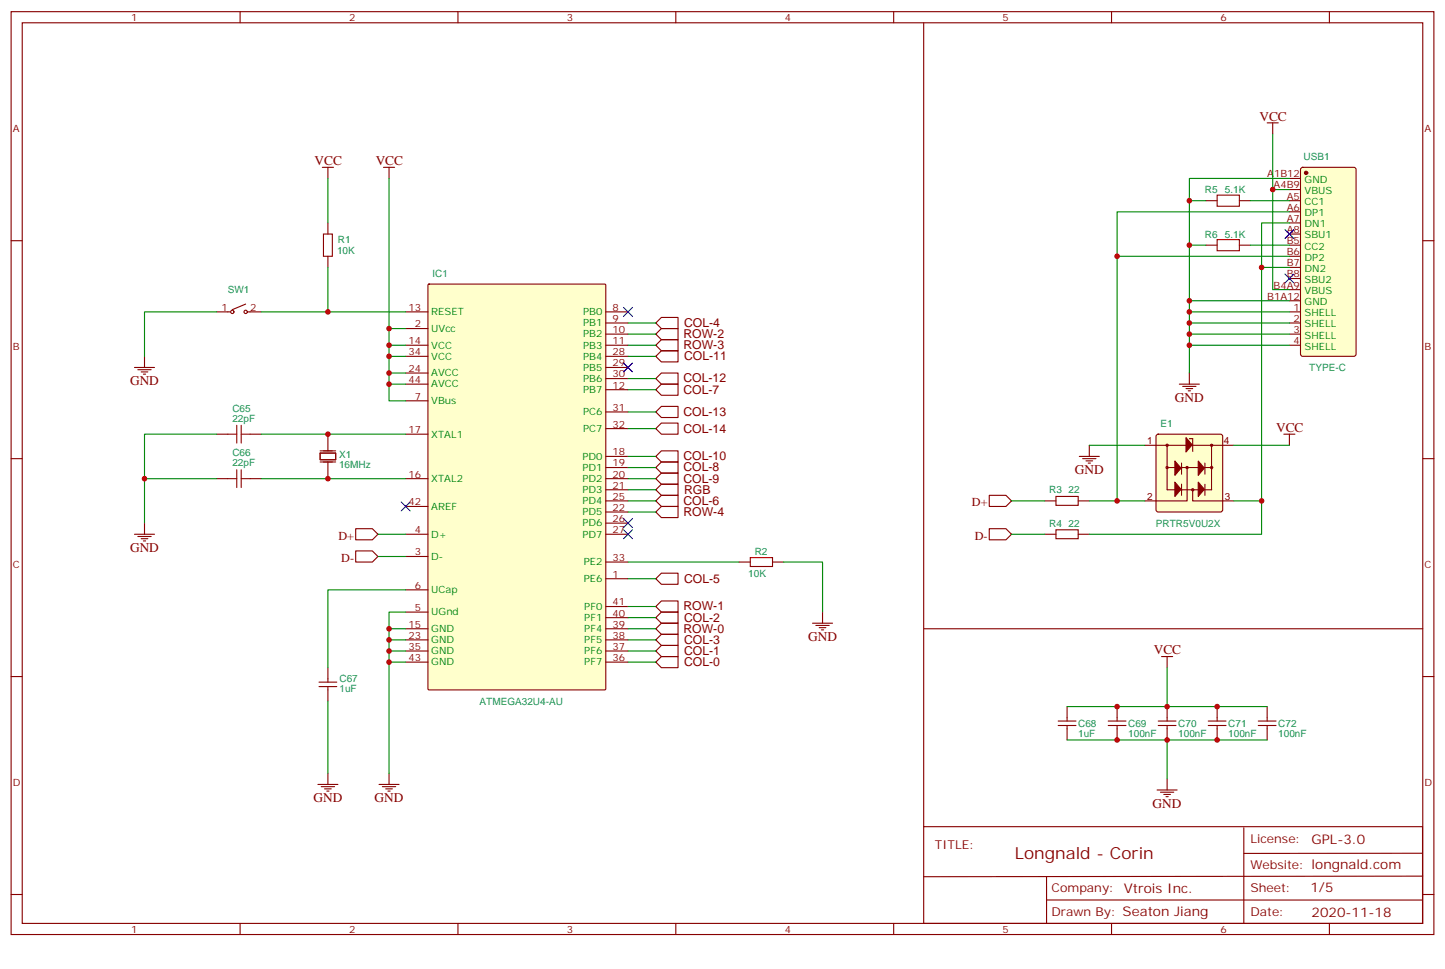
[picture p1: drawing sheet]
<svg xmlns="http://www.w3.org/2000/svg" width="459mm" height="307mm" viewBox="0 0 459 307" stroke-linecap="round" stroke-linejoin="round" font-family="sans-serif">
<path d="M413 53.3l.5-.2h16.2l.6 .4 .1 58.9-.5 .6-16.4 .1-.7-.5-.1-58.8z" fill="#ffc" stroke="#870000" stroke-width=".35"/>
<circle cx="414.5" cy="54.9" r=".53" fill="#870000" stroke="#870000" stroke-width=".35"/>
<g fill="none" stroke="#870000" stroke-width=".35">
<path d="M409.2 56.6h3.5M409.2 60.1h3.5M409.2 63.7h3.5M409.2 67.2h3.5M409.2 70.7h3.5M409.2 74.3h3.5M409.2 77.8h3.5M409.2 81.3h3.5M409.2 84.8h3.5M409.2 88.4h3.5M409.2 91.9h3.5M409.2 95.4h3.5"/>
<path d="M409.2 99h3.5M409.2 102.5h3.5M409.2 106h3.5M409.2 109.5h3.5"/>
</g>
<path d="M367.1 138l.5-.2h19.7l.5 .2 .3 .5v23.2l-.3 .5-.5 .3h-19.7l-.5-.3-.2-.5v-23.2z" fill="#ffc" stroke="#870000" stroke-width=".35"/>
<g fill="none" stroke="#870000" stroke-width=".35">
<path d="M377.5 139.2h1v4M363.4 141.3h28.2M370.4 148.3h14.1M370.4 141.3v14.1h14.1v-14.1M375 146.9v3.6M375 153.6v3.6M376.8 148.3v10.6h-13.4M378.5 155.4v3.5h13.1M382.4 146.9v3.6M382.4 153.6v3.6"/>
<circle cx="370.4" cy="141.3" r=".35"/>
<circle cx="370.4" cy="148.3" r=".35"/>
<circle cx="376.8" cy="148.3" r=".35"/>
<circle cx="378.5" cy="155.4" r=".35"/>
<circle cx="384.5" cy="141.3" r=".35"/>
<circle cx="384.5" cy="148.3" r=".35"/>
</g>
<g fill="#870000" stroke="#870000" stroke-width=".35">
<path d="M380.3 146.3l1.9 2.2-1.9 2.3z"/>
<path d="M372.9 146.3l1.9 2.2-1.9 2.3z"/>
<path d="M380.3 153l1.9 2.2-1.9 2.3z"/>
<path d="M376.4 138.9l2 2.2-2 2.3z"/>
<path d="M372.9 153l1.9 2.2-1.9 2.3z"/>
</g>
<path d="M135.9 90.3l.3-.2h55.7l.3 .2 .1 128.2-.2 .4h-55.9l-.3-.2z" fill="#ffc" stroke="#870000" stroke-width=".35"/>
<g fill="none" stroke="#870000" stroke-width=".35">
<path d="M3.5 3.7h451.6v292.8h-451.6zM7.1 7.2h444.5v285.8h-444.5zM76.2 3.7v3.5M145.3 3.7v3.5M214.5 3.7v3.5M283.6 3.7v3.5M293.2 7.2v255.1M352.8 3.7v3.5M421.9 3.7v3.5M402.2 39h3.5M403.9 39v3.5M102.3 53.1h3.5"/>
<path d="M104.1 53.1v3.5M121.7 53.1h3.5M123.5 53.1v3.5M3.5 76.4h3.6M104.1 70.7v3.6M382.8 63.7h3.5M382.8 77.8h3.5M393.3 63.7h3.6M393.3 77.8h3.6M451.6 76.4h3.5M68.8 99h4.2M78 96.5l-4.3 1.7"/>
<path d="M78.7 99h4.2M104.1 81.3v3.5M128.8 99h7M192.3 99h7M42.7 116.6h6.3M43.7 117.3h4.3M44.8 118h2.1M45.5 118.7h.7M45.9 113.1v3.5M128.8 104.2h7M128.8 109.5h7M128.8 113.1h7"/>
<path d="M128.8 118.4h7M192.3 102.5h7M192.3 106h7M192.3 109.5h7M192.3 113.1h7M192.3 116.6h7M208.1 102.5l1.8-1.8h5.3v3.5h-5.3zM208.1 106l1.8-1.8h5.3v3.6h-5.3zM208.1 109.5l1.8-1.7h5.3v3.5h-5.3zM208.1 113.1l1.8-1.8h5.3v3.5h-5.3zM377.5 118.4v3.5M68.8 137.8h3.5"/>
<path d="M79.4 137.8h3.5M104.1 137.8v5.3M128.8 127.2h7M128.8 137.8h7M128.8 121.9h7M192.3 123.6h7M192.3 120.1h7M192.3 130.7h7M192.3 136h7M208.1 120.1l1.8-1.7h5.3v3.5h-5.3zM208.1 123.6l1.8-1.7h5.3v3.5h-5.3zM208.1 130.7l1.8-1.8h5.3v3.6h-5.3z"/>
<path d="M208.1 136l1.8-1.8h5.3v3.6h-5.3zM374.3 121.9h6.3M375.4 122.6h4.2M376.4 123.3h2.1M377.1 124h.7M407.5 137.8h3.5M409.2 137.8v3.5M3.5 145.5h3.6M68.8 151.9h3.5M79.4 151.9h3.5M104.1 146.6v5.3M128.8 151.9h7"/>
<path d="M192.3 144.8h7M192.3 148.3h7M192.3 151.9h7M192.3 155.4h7M192.3 158.9h7M208.1 144.8l1.8-1.7h5.3v3.5h-5.3zM208.1 151.9l1.8-1.8h5.3v3.5h-5.3zM208.1 148.3l1.8-1.7h5.3v3.5h-5.3zM208.1 155.4l1.8-1.8h5.3v3.6h-5.3zM208.1 158.9l1.8-1.7h5.3v3.5h-5.3zM314 157.2h5.3l1.7 1.7-1.7 1.8h-5.3zM331.6 158.9h3.5"/>
<path d="M335.1 157.5h7.1v2.8h-7.1zM342.2 158.9h3.5M342.5 144.8h6.4M343.6 145.5h4.2M344.7 146.2h2.1M345.4 146.9h.7M345.7 141.3v3.5M451.6 145.5h3.5M42.7 169.5h6.3M43.7 170.2h4.3M44.8 170.9h2.1M45.5 171.6h.7"/>
<path d="M45.9 166v3.5M112.9 167.7h5.3l1.7 1.8-1.7 1.8h-5.3zM112.9 174.8h5.3l1.7 1.8-1.7 1.7h-5.3zM128.8 169.5h7M128.8 160.7h7M128.8 176.6h7M192.3 178.3h7M192.3 162.5h7M192.3 166h7M192.3 169.5h7M208.1 162.5l1.8-1.8h5.3v3.5h-5.3zM234.6 178.3h3.5"/>
<path d="M245.2 178.3h3.5M314 167.7h5.3l1.7 1.8-1.7 1.8h-5.3zM331.6 169.5h3.5M335.1 168.1h7.1v2.8h-7.1zM342.2 169.5h3.5M128.8 199.5h7M128.8 187.1h7M128.8 194.2h7M192.3 199.5h7M192.3 183.6h7M192.3 192.4h7M192.3 196h7"/>
<path d="M208.1 183.6l1.8-1.7h5.3v3.5h-5.3zM208.1 192.4l1.8-1.7h5.3v3.5h-5.3zM208.1 196l1.8-1.8h5.3v3.5h-5.3zM208.1 199.5l1.8-1.8h5.3v3.6h-5.3zM257.9 197.7h6.3M258.9 198.4h4.3M260 199.1h2.1M260.7 199.8h.7M261.1 194.2v3.5M293.2 199.5h158.4M3.5 214.7h3.6M101.2 217.8h5.7"/>
<path d="M101.2 216.4h5.7M104.1 211.8v4.6M104.1 217.8v4.6M128.8 203h7M128.8 206.6h7M128.8 210.1h7M192.3 203h7M192.3 206.6h7M192.3 210.1h7M208.1 203l1.8-1.7h5.3v3.5h-5.3zM208.1 206.6l1.8-1.8h5.3v3.5h-5.3zM208.1 210.1l1.8-1.8h5.3v3.5h-5.3z"/>
<path d="M368.7 208.3h3.5M370.4 208.3v3.5M451.6 214.7h3.5M335.8 230.2h5.7M335.8 228.8h5.7M338.7 224.2v4.6M338.7 230.2v4.6M351.7 230.2h5.7M351.7 228.8h5.7M354.5 224.2v4.6M354.5 230.2v4.6M367.6 230.2h5.6"/>
<path d="M367.6 228.8h5.6M370.4 224.2v4.6M370.4 230.2v4.6M383.5 230.2h5.6M383.5 228.8h5.6M386.3 224.2v4.6M386.3 230.2v4.6M399.3 230.2h5.7M399.3 228.8h5.7M402.2 224.2v4.6M402.2 230.2v4.6M100.9 248.9h6.3"/>
<path d="M102 249.6h4.2M103 250.3h2.1M103.7 251h.7M104.1 245.4v3.5M120.3 248.9h6.3M121.4 249.6h4.2M122.4 250.3h2.1M123.1 251h.7M123.5 245.4v3.5M367.2 250.6h6.4M368.3 251.4h4.2M369.4 252.1h2.1"/>
<path d="M370.1 252.8h.7M370.4 247.1v3.5M293.2 262.3h158.3v30.7h-158.3zM332.2 278.1v14.8M394.8 262.6v30.4M451.4 270.7l-56.6 .1M451.5 278l-158.3 .2M3.5 283.8h3.6M76.2 293v3.5M145.3 293v3.5M214.5 293v3.5M283.6 293v3.5"/>
<path d="M332.2 285.5l119.2 .1M352.8 293v3.5M421.9 293v3.5M451.6 283.8h3.5"/>
<circle cx="73.7" cy="99" r=".53"/>
<circle cx="78" cy="99" r=".53"/>
</g>
<path d="M102.7 74.3h2.8v7h-2.8zM386.3 61.9h7v3.5h-7zM386.3 76h7v3.6h-7zM72.3 137.8h2.8M75.1 134.9v5.7M76.6 134.9v5.7M76.6 137.8h2.8M72.3 151.9h2.8M75.1 149v5.7M76.6 149v5.7M76.6 151.9h2.8M238.1 176.9h7.1v2.8h-7.1z" fill="none" stroke="#a10000" stroke-width=".35"/>
<path d="M101.6 143.8h4.9v2.1h-4.9zM101.6 146.6h4.9M101.6 143.1h4.9" fill="none" stroke="#871200" stroke-width=".35"/>
<g fill="none" stroke="#008700" stroke-width=".35">
<path d="M104.1 56.6v14.1M123.5 56.6v47.6h5.3M403.9 42.5v17.6h5.3M409.2 56.6h-31.7v7.1M382.8 77.8h-5.3v40.6M382.8 63.7h-5.3v14.1M396.9 63.7h12.3M396.9 77.8h12.3M403.9 60.1v31.8h5.3M409.2 70.7h-8.8v88.2M409.2 67.2h-54.7v14.1M68.8 99h-22.9v14.1"/>
<path d="M82.9 99h21.2M104.1 84.8v14.2h24.7M377.5 99h31.7M377.5 95.4h31.7M400.4 84.8h8.8M409.2 81.3h-54.7v77.6M123.5 104.2v5.3h5.3M123.5 109.5v3.6h5.3M123.5 113.1v5.3h5.3M123.5 118.4v3.5h5.3M199.3 109.5h8.8M199.3 106h8.8"/>
<path d="M199.3 102.5h8.8M199.3 113.1h8.8M377.5 109.5h31.7M377.5 106h31.7M377.5 102.5h31.7M68.8 137.8h-22.9v14.1M82.9 137.8h45.9M123.5 121.9v5.3h5.3M199.3 120.1h8.8M199.3 123.6h8.8M199.3 130.7h8.8M199.3 136h8.8"/>
<path d="M68.8 151.9h-22.9v14.1M82.9 151.9h45.9M199.3 151.9h8.8M199.3 158.9h8.8M199.3 144.8h8.8M199.3 148.3h8.8M199.3 155.4h8.8M321 158.9h10.6M345.7 158.9h17.7M345.7 141.3h17.7M391.6 158.9h8.8v10.6h-54.7M391.6 141.3h17.6"/>
<path d="M119.9 169.5h8.9M119.9 176.6h8.9M199.3 178.3h35.3M199.3 162.5h8.8M248.7 178.3h12.4v15.9M321 169.5h10.6M123.5 199.5h5.3M128.8 187.1h-24.7v24.7M128.8 194.2h-5.3v51.2M199.3 199.5h8.8M199.3 183.6h8.8M199.3 192.4h8.8"/>
<path d="M199.3 196h8.8M123.5 203h5.3M123.5 206.6h5.3M123.5 210.1h5.3M199.3 203h8.8M199.3 206.6h8.8M199.3 210.1h8.8M370.4 211.8v12.4M104.1 222.4v23M338.7 224.2h63.5M338.7 234.8h63.5M370.4 234.8v12.3"/>
</g>
<g fill="none" stroke="#00c" stroke-width=".35">
<path d="M407.8 72.8l2.8 2.9M410.6 72.8l-2.8 2.9M197.9 97.5l2.8 2.9M200.7 97.5l-2.8 2.9M407.8 87l2.8 2.8M410.6 87l-2.8 2.8M197.9 115.2l2.8 2.8M200.7 115.2l-2.8 2.8M127.4 159.3l2.8 2.8M130.2 159.3l-2.8 2.8M197.9 164.6l2.8 2.8M197.9 168.1l2.8 2.8"/>
<path d="M200.7 164.6l-2.8 2.8M200.7 168.1l-2.8 2.8"/>
</g>
<g fill="#c00">
<circle cx="123.5" cy="104.2" r=".88"/>
<circle cx="123.5" cy="109.5" r=".88"/>
<circle cx="123.5" cy="113.1" r=".88"/>
<circle cx="123.5" cy="118.4" r=".88"/>
<circle cx="123.5" cy="121.9" r=".88"/>
<circle cx="104.1" cy="99" r=".88"/>
<circle cx="104.1" cy="137.8" r=".88"/>
<circle cx="104.1" cy="151.9" r=".88"/>
<circle cx="123.5" cy="199.5" r=".88"/>
<circle cx="123.5" cy="203" r=".88"/>
<circle cx="123.5" cy="206.6" r=".88"/>
<circle cx="123.5" cy="210.1" r=".88"/>
<circle cx="45.9" cy="151.9" r=".88"/>
<circle cx="354.5" cy="224.2" r=".88"/>
<circle cx="370.4" cy="224.2" r=".88"/>
<circle cx="386.3" cy="224.2" r=".88"/>
<circle cx="354.5" cy="234.8" r=".88"/>
<circle cx="370.4" cy="234.8" r=".88"/>
<circle cx="386.3" cy="234.8" r=".88"/>
<circle cx="403.9" cy="60.1" r=".88"/>
<circle cx="400.4" cy="158.9" r=".88"/>
<circle cx="400.4" cy="84.8" r=".88"/>
<circle cx="354.5" cy="158.9" r=".88"/>
<circle cx="354.5" cy="81.3" r=".88"/>
<circle cx="377.5" cy="63.7" r=".88"/>
<circle cx="377.5" cy="77.8" r=".88"/>
<circle cx="377.5" cy="109.5" r=".88"/>
<circle cx="377.5" cy="106" r=".88"/>
<circle cx="377.5" cy="102.5" r=".88"/>
<circle cx="377.5" cy="99" r=".88"/>
<circle cx="377.5" cy="95.4" r=".88"/>
</g>
<text font-size="5.3" fill="#880001" x="322.1" y="272.5">Longnald - Corin</text>
<g font-size="4.2" fill="#880001">
<text x="399.7" y="38.3">VCC</text>
<text x="99.8" y="52.4">VCC</text>
<text x="119.2" y="52.4">VCC</text>
<text x="41.3" y="122.2">GND</text>
<text x="372.9" y="127.5">GND</text>
<text x="405" y="137.1">VCC</text>
<text x="341.1" y="150.5">GND</text>
<text x="41.3" y="175.2">GND</text>
<text x="256.5" y="203.4">GND</text>
<text x="366.2" y="207.6">VCC</text>
<text x="99.5" y="254.5">GND</text>
<text x="118.9" y="254.5">GND</text>
<text x="365.8" y="256.3">GND</text>
<text x="416.3" y="267.9">GPL-3.0</text>
<text x="415.9" y="283.1">1/5</text>
<text x="416.3" y="290.9">2020-11-18</text>
</g>
<g font-size="3.9" fill="#880001">
<text x="216.9" y="107.2">ROW-2</text>
<text x="217.1" y="103.7">COL-4</text>
<text x="216.9" y="110.8">ROW-3</text>
<text x="217.1" y="114.3">COL-11</text>
<text x="216.9" y="124.9">COL-7</text>
<text x="216.9" y="121.4">COL-12</text>
<text x="216.9" y="131.9">COL-13</text>
<text x="216.9" y="137.2">COL-14</text>
<text x="216.9" y="146.1">COL-10</text>
<text x="216.9" y="149.6">COL-8</text>
<text x="216.9" y="153.1">COL-9</text>
<text x="216.9" y="160.2">COL-6</text>
<text x="217.1" y="156.6">RGB</text>
<text x="308.5" y="160.7">D+</text>
<text x="216.9" y="163.7">ROW-4</text>
<text x="107.4" y="171.3">D+</text>
<text x="309.4" y="171.3">D-</text>
<text x="108.3" y="178.3">D-</text>
<text x="217.1" y="184.8">COL-5</text>
<text x="216.9" y="193.7">ROW-1</text>
<text x="217.1" y="197.2">COL-2</text>
<text x="216.9" y="200.7">ROW-0</text>
<text x="217.1" y="204.3">COL-3</text>
<text x="217.1" y="207.8">COL-1</text>
<text x="217.1" y="211.3">COL-0</text>
<text x="296.7" y="269.3">TITLE:</text>
<text x="396.9" y="267.6">License:</text>
<text x="396.9" y="275.7">Website: longnald.com</text>
<text x="333.7" y="283.1">Company: Vtrois Inc.</text>
<text x="396.9" y="283.1">Sheet:</text>
<text x="333.7" y="290.5">Drawn By: Seaton Jiang</text>
<text x="396.9" y="290.5">Date:</text>
</g>
<g font-size="3.2" fill="#800">
<text x="41.6" y="6.7">1</text>
<text x="110.8" y="6.7">2</text>
<text x="179.9" y="6.7">3</text>
<text x="249.1" y="6.7">4</text>
<text x="318.2" y="6.7">5</text>
<text x="387.3" y="6.7">6</text>
<text x="4.1" y="41.8">A</text>
<text x="452.1" y="41.8">A</text>
<text x="129.7" y="98.6">13</text>
<text x="194.4" y="98.6">8</text>
<text x="131.7" y="103.9">2</text>
<text x="194.4" y="102.1">9</text>
<text x="194.4" y="105.7">10</text>
<text x="4.1" y="110.9">B</text>
<text x="129.7" y="109.2">14</text>
<text x="129.7" y="112.7">34</text>
<text x="194.4" y="109.2">11</text>
<text x="194.4" y="112.7">28</text>
<text x="452.1" y="110.9">B</text>
<text x="129.7" y="118">24</text>
<text x="194.4" y="116.2">29</text>
<text x="194.4" y="119.8">30</text>
<text x="129.7" y="121.5">44</text>
<text x="194.4" y="123.3">12</text>
<text x="131.7" y="126.8">7</text>
<text x="194.4" y="130.4">31</text>
<text x="129.7" y="137.4">17</text>
<text x="194.4" y="135.6">32</text>
<text x="364.1" y="140.9">1</text>
<text x="388.4" y="140.9">4</text>
<text x="194.4" y="144.5">18</text>
<text x="194.4" y="148">19</text>
<text x="129.7" y="151.5">16</text>
<text x="194.4" y="151.5">20</text>
<text x="194.4" y="155">21</text>
<text x="129.7" y="160.3">42</text>
<text x="194.4" y="158.6">25</text>
<text x="364.1" y="158.6">2</text>
<text x="388.8" y="158.6">3</text>
<text x="194.4" y="162.1">22</text>
<text x="194.4" y="165.6">26</text>
<text x="131.7" y="169.2">4</text>
<text x="194.4" y="169.2">27</text>
<text x="131.7" y="176.2">3</text>
<text x="194.4" y="178">33</text>
<text x="4.1" y="180.1">C</text>
<text x="194.4" y="183.3">1</text>
<text x="452.1" y="180.1">C</text>
<text x="131.7" y="186.8">6</text>
<text x="131.7" y="193.9">5</text>
<text x="194.4" y="192.1">41</text>
<text x="194.4" y="195.6">40</text>
<text x="129.7" y="202.7">23</text>
<text x="129.7" y="199.1">15</text>
<text x="194.4" y="199.1">39</text>
<text x="194.4" y="202.7">38</text>
<text x="129.7" y="206.2">35</text>
<text x="129.7" y="209.7">43</text>
<text x="194.4" y="206.2">37</text>
<text x="194.4" y="209.7">36</text>
<text x="4.1" y="249.2">D</text>
<text x="452.1" y="249.2">D</text>
<text x="41.6" y="296">1</text>
<text x="110.8" y="296">2</text>
<text x="179.9" y="296">3</text>
<text x="249.1" y="296">4</text>
<text x="318.2" y="296">5</text>
<text x="387.3" y="296">6</text>
</g>
<g font-size="3.2" fill="#008484">
<text x="413.7" y="50.7">USB1</text>
<text x="382.4" y="61.3">R5</text>
<text x="388.7" y="61.3">5.1K</text>
<text x="107.3" y="77.2">R1</text>
<text x="382.4" y="75.4">R6</text>
<text x="388.7" y="75.4">5.1K</text>
<text x="107" y="80.7">10K</text>
<text x="137.2" y="87.8">IC1</text>
<text x="72.3" y="93.1">SW1</text>
<text x="415.5" y="117.8">TYPE-C</text>
<text x="73.7" y="130.7">C65</text>
<text x="73.7" y="133.9">22pF</text>
<text x="368.3" y="135.4">E1</text>
<text x="73.7" y="148">22pF</text>
<text x="73.7" y="144.8">C66</text>
<text x="107.6" y="148.3">16MHz</text>
<text x="107.6" y="145.3">X1</text>
<text x="333" y="156.5">R3</text>
<text x="339.1" y="156.5">22</text>
<text x="333" y="167.1">R4</text>
<text x="339.1" y="167.1">22</text>
<text x="366.9" y="167.2">PRTR5V0U2X</text>
<text x="239.5" y="175.9">R2</text>
<text x="237.5" y="183">10K</text>
<text x="107.8" y="219.7">1uF</text>
<text x="107.8" y="216.5">C67</text>
<text x="152.2" y="223.6">ATMEGA32U4-AU</text>
<text x="342.2" y="233.7">1uF</text>
<text x="342.2" y="230.7">C68</text>
<text x="358.1" y="233.7">100nF</text>
<text x="358.1" y="230.7">C69</text>
<text x="373.9" y="233.7">100nF</text>
<text x="373.9" y="230.7">C70</text>
<text x="389.8" y="233.7">100nF</text>
<text x="389.8" y="230.7">C71</text>
<text x="405.7" y="233.7">100nF</text>
<text x="405.7" y="230.7">C72</text>
</g>
<g font-size="3.2" fill="#880001">
<text x="402.2" y="56.3">A1B12</text>
<text x="404.2" y="59.8">A4B9</text>
<text x="408.4" y="63.3">A5</text>
<text x="408.4" y="66.9">A6</text>
<text x="408.4" y="70.4">A7</text>
<text x="408.4" y="77.4">B5</text>
<text x="408.4" y="73.9">A8</text>
<text x="408.4" y="81">B6</text>
<text x="408.4" y="84.5">B7</text>
<text x="408.4" y="88">B8</text>
<text x="402.2" y="95.1">B1A12</text>
<text x="404.2" y="91.5">B4A9</text>
<text x="70.3" y="98.6">1</text>
<text x="79.4" y="98.6">2</text>
<text x="410.6" y="98.6">1</text>
<text x="410.6" y="102.1">2</text>
<text x="410.6" y="105.7">3</text>
<text x="410.6" y="109.2">4</text>
</g>
<g font-size="3.2" fill="#008400">
<text x="414.1" y="58">GND</text>
<text x="414.1" y="61.6">VBUS</text>
<text x="414.1" y="65.1">CC1</text>
<text x="414.1" y="68.6">DP1</text>
<text x="414.1" y="72.1">DN1</text>
<text x="414.1" y="75.7">SBU1</text>
<text x="414.1" y="79.2">CC2</text>
<text x="414.1" y="82.7">DP2</text>
<text x="414.1" y="86.3">DN2</text>
<text x="414.1" y="89.8">SBU2</text>
<text x="414.1" y="93.3">VBUS</text>
<text x="136.9" y="100">RESET</text>
<text x="185.1" y="100">PB0</text>
<text x="414.1" y="96.8">GND</text>
<text x="414.1" y="100.4">SHELL</text>
<text x="136.9" y="105.3">UVcc</text>
<text x="185.1" y="103.5">PB1</text>
<text x="185.1" y="107.1">PB2</text>
<text x="414.1" y="103.9">SHELL</text>
<text x="414.1" y="107.4">SHELL</text>
<text x="136.9" y="110.6">VCC</text>
<text x="185.1" y="110.6">PB3</text>
<text x="414.1" y="110.9">SHELL</text>
<text x="136.9" y="114.1">VCC</text>
<text x="136.9" y="119.4">AVCC</text>
<text x="185.1" y="114.1">PB4</text>
<text x="185.1" y="117.7">PB5</text>
<text x="136.9" y="122.9">AVCC</text>
<text x="185.1" y="124.7">PB7</text>
<text x="185.1" y="121.2">PB6</text>
<text x="136.9" y="128.2">VBus</text>
<text x="185.1" y="131.8">PC6</text>
<text x="185.1" y="137.1">PC7</text>
<text x="136.9" y="138.8">XTAL1</text>
<text x="184.8" y="145.9">PD0</text>
<text x="184.8" y="149.4">PD1</text>
<text x="136.9" y="152.9">XTAL2</text>
<text x="184.8" y="152.9">PD2</text>
<text x="136.9" y="161.7">AREF</text>
<text x="184.8" y="156.5">PD3</text>
<text x="184.8" y="160">PD4</text>
<text x="184.8" y="163.5">PD5</text>
<text x="184.8" y="167">PD6</text>
<text x="136.9" y="170.6">D+</text>
<text x="184.8" y="170.6">PD7</text>
<text x="136.9" y="177.6">D-</text>
<text x="185.3" y="179.4">PE2</text>
<text x="185.3" y="184.7">PE6</text>
<text x="136.9" y="188.2">UCap</text>
<text x="136.9" y="195.3">UGnd</text>
<text x="185.5" y="193.5">PF0</text>
<text x="185.5" y="197">PF1</text>
<text x="136.9" y="200.6">GND</text>
<text x="185.5" y="200.6">PF4</text>
<text x="136.9" y="204.1">GND</text>
<text x="136.9" y="207.6">GND</text>
<text x="185.5" y="204.1">PF5</text>
<text x="185.5" y="207.6">PF6</text>
<text x="136.9" y="211.1">GND</text>
<text x="185.5" y="211.1">PF7</text>
</g>
</svg>
